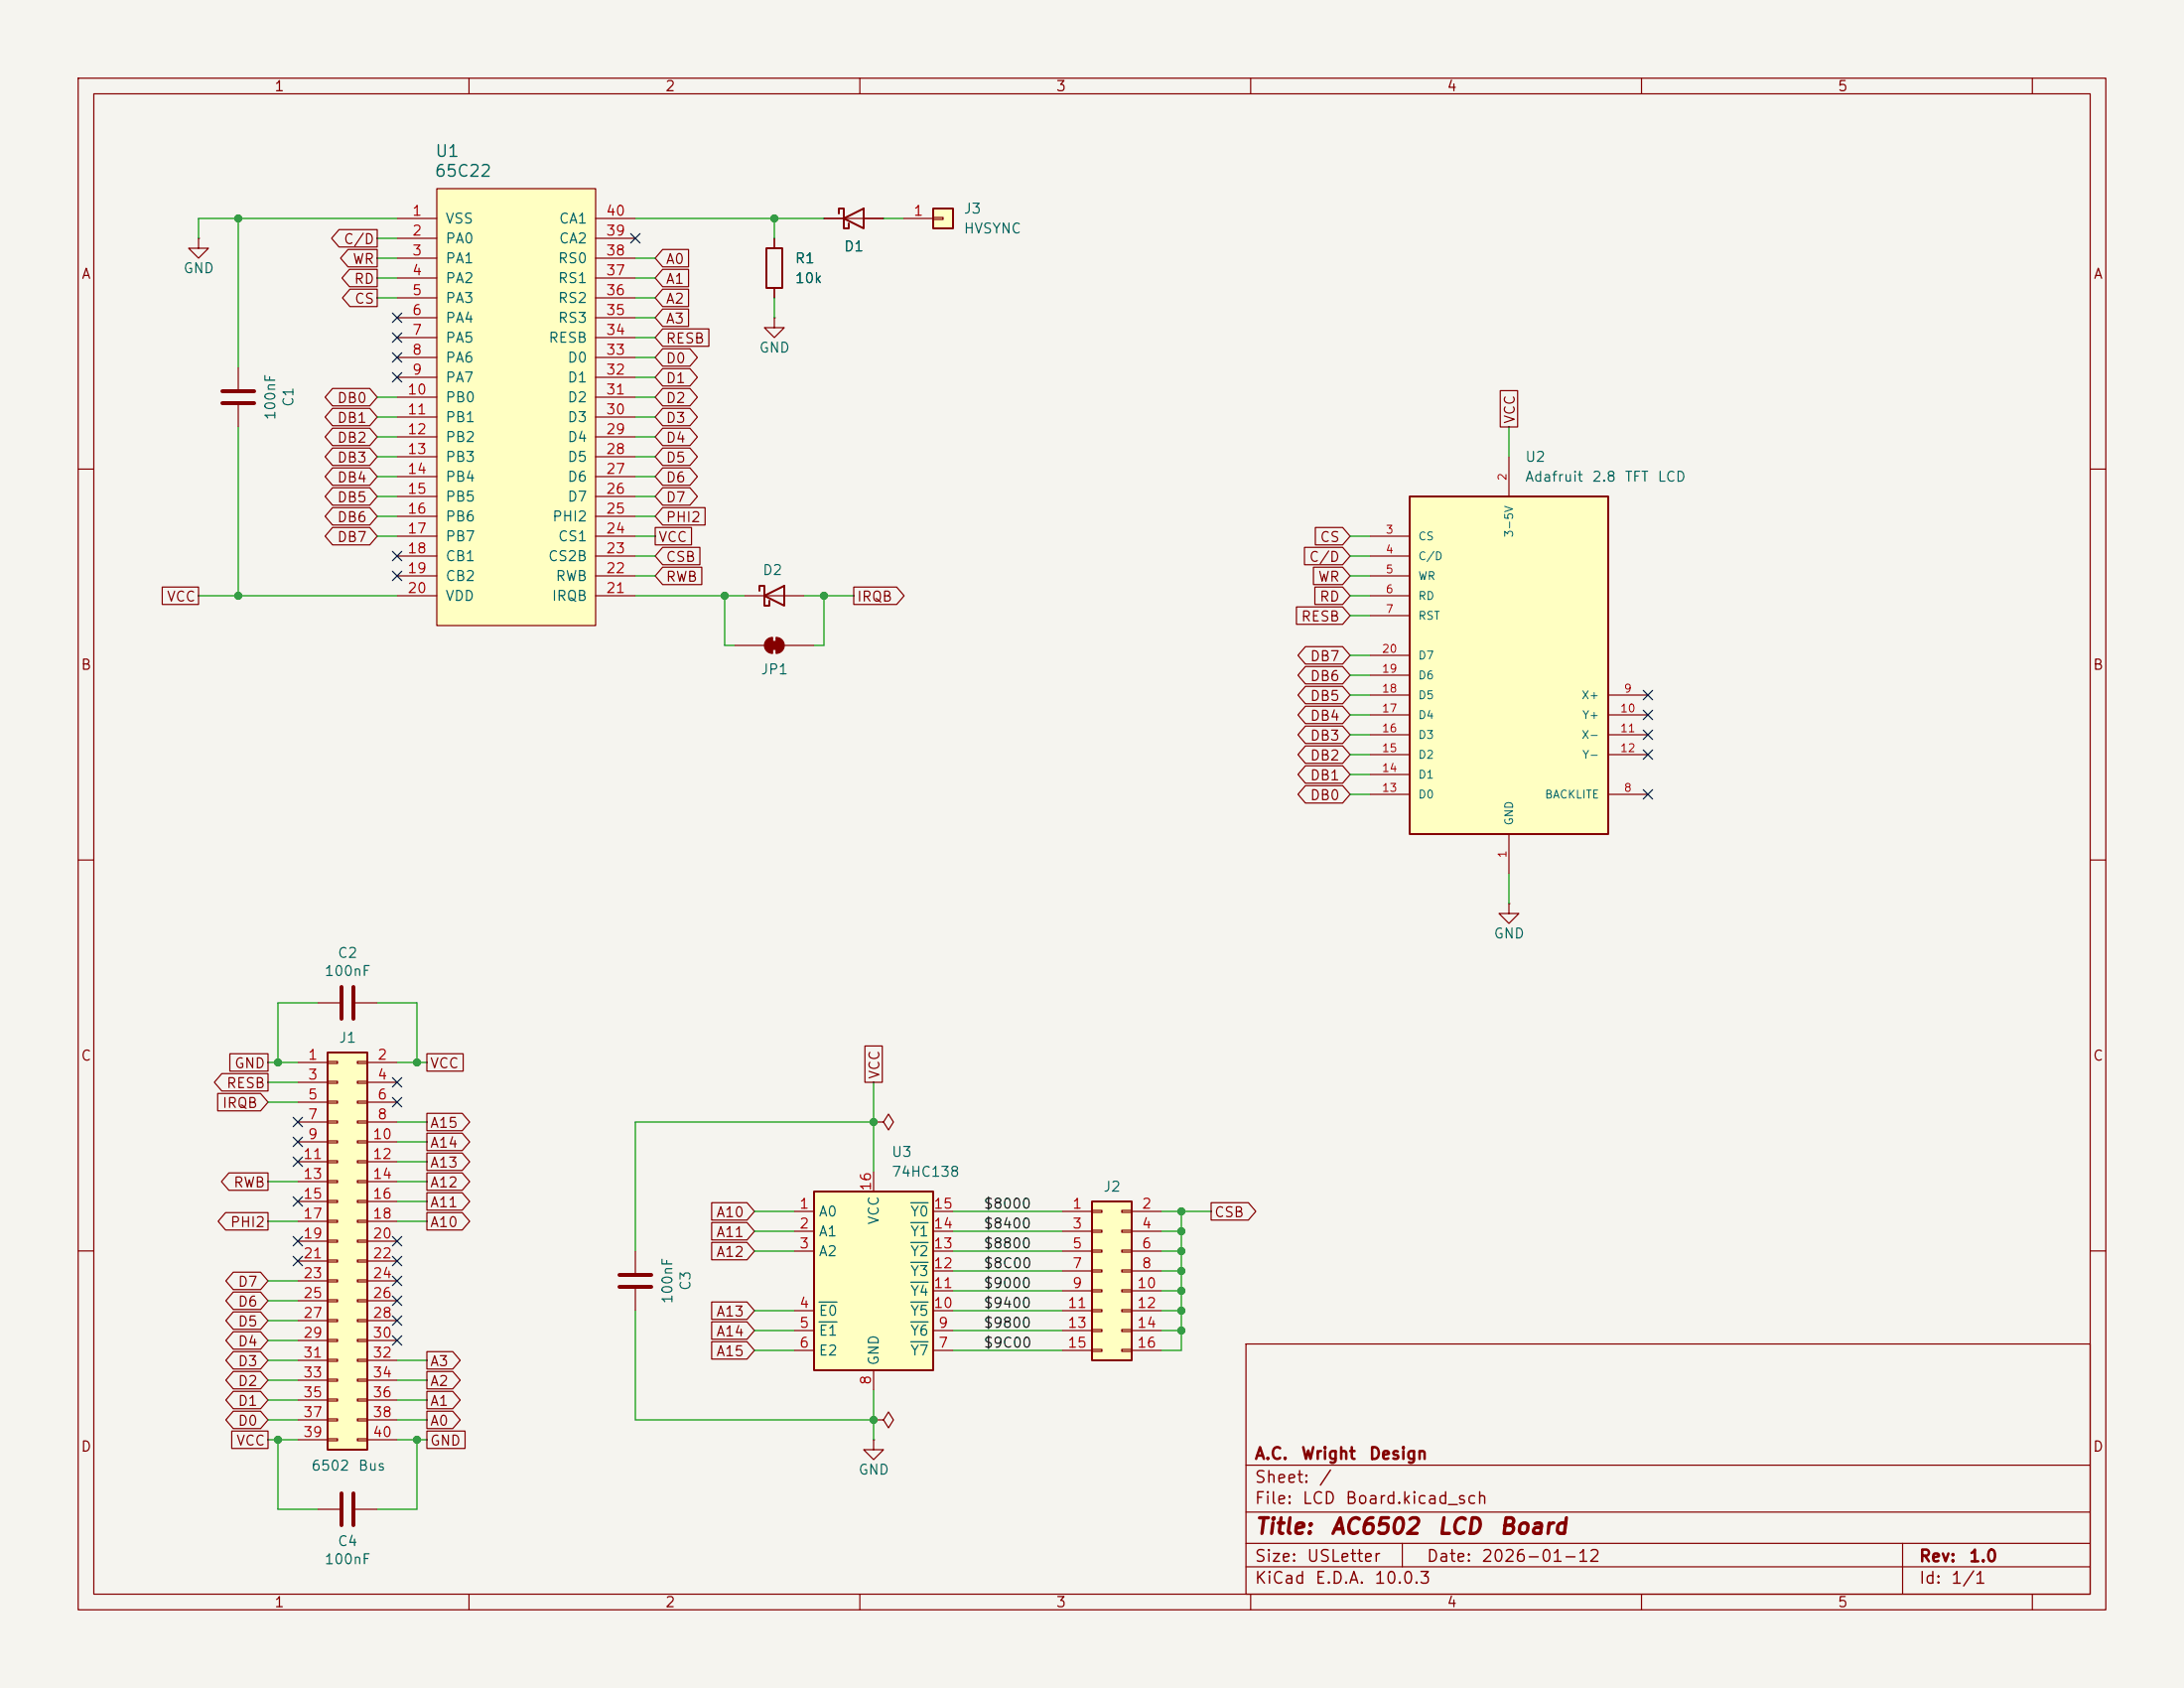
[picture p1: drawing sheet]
<svg xmlns="http://www.w3.org/2000/svg" width="279mm" height="216mm" viewBox="0 0 279 216" stroke-linecap="round" stroke-linejoin="round" font-family="sans-serif">
<path d="M0 0h279.4v215.9h-279.4z" fill="#f5f4ef" stroke="#f5f4ef" stroke-width=".13"/>
<g fill="none" stroke="#840000" stroke-width=".15">
<path d="M10 10h259.4v195.9h-259.4zM12 12h255.4v191.9h-255.4zM60 10v2M110 10v2M160 10v2M210 10v2M260 10v2M10 60h2M267.4 60h2M10 110h2M267.4 110h2M40.6 128.3h2.8"/>
<path d="M45.5 128.3h2.8M111.8 143.5h1.2l.7-1 .6 1-.6 1-.7-1M111.8 143.5h.1M10 160h2M159.4 171.9h108v32h-108zM267.4 160h2M111.8 181.6h1.2l.7-1 .6 1-.6 1-.7-1M111.8 181.6h.1M159.4 197.4h108M159.4 193.4h108M159.4 187.4h108M179.4 197.4v3"/>
<path d="M243.4 197.4v6.5M60 203.9v2M110 203.9v2M159.4 200.4h108M160 203.9v2M210 203.9v2M260 203.9v2"/>
</g>
<path d="M43.7 126.2v4.1M45.2 126.2v4.1" fill="none" stroke="#840000" stroke-width=".51"/>
<path d="M41.9 134.6h5.1v50.8h-5.1z" fill="#ffffc2"/>
<path d="M98 31.8h2.1v5h-2.1zM107.3 27.3v-.6h.6v2.5h.7v-.6M107.9 27.9l2.6-1.2v2.5zM97.2 75.6v-.7h.6v2.6h.6v-.7M97.8 76.2l2.5-1.3v2.6zM41.9 134.6h5.1v50.8h-5.1z" fill="none" stroke="#840000" stroke-width=".25"/>
<g fill="none" stroke="#840000" stroke-width=".15">
<path d="M99.1 30.5v1.3M99.1 36.8v1.3M105.4 27.9h7.6M99.1 40.6v1.3h1.2l-1.2 1.3-1.3-1.3h1.3M99.1 40.6h.1M95.2 76.2h7.7M94 82.6h3.8M98.8 81.5v2.1M99.3 81.5v2.1M100.3 82.6h3.8M193 115.6v1.2h1.3l-1.3 1.3-1.2-1.3h1.2M193 115.6h.1"/>
<path d="M38.1 135.9h3.8M38.1 138.4h3.8M41.9 135.8h1.3v.2h-1.3zM41.9 138.3h1.3v.3h-1.3zM45.7 135.8h1.3v.2h-1.3zM45.7 138.3h1.3v.3h-1.3zM47 135.9h3.8M47 138.4h3.8M38.1 141h3.8M38.1 143.5h3.8M38.1 146.1h3.8M38.1 148.6h3.8"/>
<path d="M38.1 151.1h3.8M38.1 153.7h3.8M38.1 156.2h3.8M38.1 158.8h3.8M41.9 140.8h1.3v.3h-1.3zM41.9 143.4h1.3v.2h-1.3zM41.9 145.9h1.3v.3h-1.3zM41.9 148.5h1.3v.2h-1.3zM41.9 151h1.3v.3h-1.3zM41.9 153.5h1.3v.3h-1.3zM41.9 156.1h1.3v.2h-1.3zM41.9 158.6h1.3v.3h-1.3z"/>
<path d="M45.7 140.8h1.3v.3h-1.3zM45.7 143.4h1.3v.2h-1.3zM45.7 145.9h1.3v.3h-1.3zM45.7 148.5h1.3v.2h-1.3zM45.7 151h1.3v.3h-1.3zM45.7 153.5h1.3v.3h-1.3zM45.7 156.1h1.3v.2h-1.3zM45.7 158.6h1.3v.3h-1.3zM47 141h3.8M47 143.5h3.8M47 146.1h3.8M47 148.6h3.8"/>
<path d="M47 151.1h3.8M47 153.7h3.8M47 156.2h3.8M47 158.8h3.8M38.1 161.3h3.8M38.1 163.8h3.8M38.1 166.4h3.8M38.1 168.9h3.8M38.1 171.5h3.8M38.1 174h3.8M38.1 176.5h3.8M38.1 179.1h3.8"/>
<path d="M41.9 161.2h1.3v.2h-1.3zM41.9 163.7h1.3v.3h-1.3zM41.9 166.2h1.3v.3h-1.3zM41.9 168.8h1.3v.2h-1.3zM41.9 171.3h1.3v.3h-1.3zM41.9 173.9h1.3v.2h-1.3zM41.9 176.4h1.3v.3h-1.3zM41.9 178.9h1.3v.3h-1.3zM45.7 161.2h1.3v.2h-1.3zM45.7 163.7h1.3v.3h-1.3zM45.7 166.2h1.3v.3h-1.3zM45.7 168.8h1.3v.2h-1.3z"/>
<path d="M45.7 171.3h1.3v.3h-1.3zM45.7 173.9h1.3v.2h-1.3zM45.7 176.4h1.3v.3h-1.3zM45.7 178.9h1.3v.3h-1.3zM47 161.3h3.8M47 163.8h3.8M47 166.4h3.8M47 168.9h3.8M47 171.5h3.8M47 174h3.8M47 176.5h3.8M47 179.1h3.8"/>
<path d="M38.1 181.6h3.8M38.1 184.2h3.8M41.9 181.5h1.3v.2h-1.3zM41.9 184h1.3v.3h-1.3zM45.7 181.5h1.3v.2h-1.3zM45.7 184h1.3v.3h-1.3zM47 181.6h3.8M47 184.2h3.8"/>
</g>
<g fill="#840000" stroke="#840000" stroke-width=".15">
<path d="M98.6 82h1v1.1h-1z"/>
<path d="M98.1 81.8l.4-.2 .3-.1v2.1a1.02 1.02 0 0 1-.9-.7 1.02 1.02 0 0 1 .2-1.1z"/>
<path d="M99.3 81.5a1.02 1.02 0 0 1 1 1.1 1.02 1.02 0 0 1-1 1z"/>
</g>
<path d="M119.4 26.7h2.5v2.5h-2.5z" fill="#ffffc2"/>
<path d="M119.4 26.7h2.5v2.5h-2.5z" fill="none" stroke="#840000" stroke-width=".25"/>
<path d="M115.6 27.9h3.8M119.4 27.8h1.2v.3h-1.2z" fill="none" stroke="#840000" stroke-width=".15"/>
<path d="M139.7 153.7h5.1v20.3h-5.1z" fill="#ffffc2"/>
<path d="M139.7 153.7h5.1v20.3h-5.1z" fill="none" stroke="#840000" stroke-width=".25"/>
<g fill="none" stroke="#840000" stroke-width=".15">
<path d="M135.9 154.9h3.8M135.9 157.5h3.8M139.7 154.8h1.3v.3h-1.3zM139.7 157.4h1.3v.2h-1.3zM139.7 159.9h1.3v.2h-1.3zM143.5 154.8h1.3v.3h-1.3zM143.5 157.4h1.3v.2h-1.3zM143.5 159.9h1.3v.2h-1.3zM144.8 154.9h3.8M144.8 157.5h3.8M135.9 160h3.8M135.9 162.6h3.8"/>
<path d="M135.9 165.1h3.8M135.9 167.6h3.8M135.9 170.2h3.8M135.9 172.7h3.8M139.7 162.4h1.3v.3h-1.3zM139.7 165h1.3v.2h-1.3zM139.7 167.5h1.3v.3h-1.3zM139.7 170.1h1.3v.2h-1.3zM139.7 172.6h1.3v.2h-1.3zM143.5 162.4h1.3v.3h-1.3zM143.5 165h1.3v.2h-1.3zM143.5 167.5h1.3v.3h-1.3z"/>
<path d="M143.5 170.1h1.3v.2h-1.3zM143.5 172.6h1.3v.2h-1.3zM144.8 160h3.8M144.8 162.6h3.8M144.8 165.1h3.8M144.8 167.6h3.8M144.8 170.2h3.8M144.8 172.7h3.8M40.6 193h2.8M45.5 193h2.8"/>
</g>
<path d="M43.7 191v4.1M45.2 191v4.1" fill="none" stroke="#840000" stroke-width=".51"/>
<path d="M104.1 152.4h15.3v22.9h-15.3z" fill="#ffffc2"/>
<path d="M104.1 152.4h15.3v22.9h-15.3z" fill="none" stroke="#840000" stroke-width=".25"/>
<g fill="none" stroke="#840000" stroke-width=".15">
<path d="M30.5 47v2.8M30.5 51.8v2.8M101.6 154.9h2.5M101.6 157.5h2.5M111.8 149.9v2.5M119.4 154.9h2.5M119.4 157.5h2.5M81.3 160v2.8M81.3 164.8v2.8M101.6 160h2.5M101.6 167.6h2.5M101.6 170.2h2.5"/>
<path d="M101.6 172.7h2.5M111.8 175.3v2.5M119.4 160h2.5M119.4 167.6h2.5M119.4 170.2h2.5M119.4 172.7h2.5M119.4 165.1h2.5M119.4 162.6h2.5M111.8 184.2v1.2h1.2l-1.2 1.3-1.3-1.3h1.3M111.8 184.2h.1"/>
</g>
<path d="M116.5 158.9h2.2M116.5 156.4h2.2M116.5 153.8h2.2M104.8 166.5h2.3M104.8 169.1h2.3M116.5 166.5h2.2M116.5 169.1h2.2M116.5 171.6h2.2M116.5 164h2.2M116.5 161.5h2.2" fill="none" stroke="#006464" stroke-width=".15"/>
<path d="M28.4 50h4.1M28.4 51.6h4.1M79.2 163.1h4.1M79.2 164.6h4.1" fill="none" stroke="#840000" stroke-width=".51"/>
<path d="M55.9 24.1h20.3v55.9h-20.3z" fill="#ffffc2"/>
<g fill="none" stroke="#840000" stroke-width=".15">
<path d="M25.4 30.5v1.3h1.3l-1.3 1.2-1.3-1.2h1.3M25.4 30.5h.1M50.8 27.9h5.1M50.8 30.5h5.1M50.8 33h5.1M50.8 35.6h5.1M50.8 38.1h5.1M55.9 24.1h20.3v55.9h-20.3zM76.2 27.9h5.1M76.2 30.5h5.1M76.2 33h5.1M76.2 35.6h5.1"/>
<path d="M76.2 38.1h5.1M50.8 40.6h5.1M50.8 43.2h5.1M50.8 45.7h5.1M50.8 48.3h5.1M50.8 50.8h5.1M50.8 53.3h5.1M50.8 55.9h5.1M50.8 58.4h5.1M76.2 40.6h5.1M76.2 43.2h5.1M76.2 45.7h5.1"/>
<path d="M76.2 48.3h5.1M76.2 50.8h5.1M76.2 53.3h5.1M76.2 55.9h5.1M76.2 58.4h5.1M50.8 61h5.1M50.8 63.5h5.1M50.8 66h5.1M50.8 68.6h5.1M50.8 71.1h5.1M50.8 73.7h5.1M50.8 76.2h5.1"/>
<path d="M76.2 61h5.1M76.2 63.5h5.1M76.2 66h5.1M76.2 68.6h5.1M76.2 71.1h5.1M76.2 73.7h5.1M76.2 76.2h5.1"/>
</g>
<path d="M180.3 63.5h25.4v43.2h-25.4z" fill="#ffffc2"/>
<path d="M180.3 63.5h25.4v43.2h-25.4z" fill="none" stroke="#840000" stroke-width=".25"/>
<g fill="none" stroke="#840000" stroke-width=".15">
<path d="M43.4 29.4h4.9v2.2h-4.9l-1-1.1zM44.5 31.9h3.8v2.2h-3.8l-.9-1.1zM44.7 34.4h3.6v2.3h-3.6l-.9-1.1zM44.8 37h3.5v2.2h-3.5l-1-1.1zM84.8 39.5h3.3v2.3h-3.3l-1-1.2zM84.8 37h3.3v2.2h-3.3l-1-1.1zM84.8 34.4h3.3v2.3h-3.3l-1-1.1zM84.8 31.9h3.3v2.2h-3.3l-1-1.1zM99.1 30.5v1.3M99.1 36.8v1.3M105.4 27.9h2.5M110.5 27.9h2.5"/>
<path d="M42.5 59.8h4.8l1 1.2-1 1.1h-4.8l-.9-1.1zM42.5 52.2h4.8l1 1.1-1 1.2h-4.8l-.9-1.2zM42.5 54.8h4.8l1 1.1-1 1.1h-4.8l-.9-1.1zM42.5 57.3h4.8l1 1.1-1 1.1h-4.8l-.9-1.1zM42.5 49.7h4.8l1 1.1-1 1.1h-4.8l-.9-1.1zM84.8 42.1h5.9v2.2h-5.9l-1-1.1zM84.8 57.3h3.5l.9 1.1-.9 1.1h-3.5l-1-1.1zM84.8 59.8h3.5l.9 1.2-.9 1.1h-3.5l-1-1.1zM84.8 54.8h3.5l.9 1.1-.9 1.1h-3.5l-1-1.1zM84.8 49.7h3.5l.9 1.1-.9 1.1h-3.5l-1-1.1zM84.8 47.1h3.5l.9 1.2-.9 1.1h-3.5l-1-1.1zM84.8 52.2h3.5l.9 1.1-.9 1.2h-3.5l-1-1.2z"/>
<path d="M84.8 44.6h3.5l.9 1.1-.9 1.1h-3.5l-1-1.1zM191.9 50h2.3v4.6h-2.3zM193 58.4v5.1M20.8 75.1h4.6v2.2h-4.6zM42.5 67.5h4.8l1 1.1-1 1.1h-4.8l-.9-1.1zM42.5 64.9h4.8l1 1.1-1 1.2h-4.8l-.9-1.2zM42.5 62.4h4.8l1 1.1-1 1.1h-4.8l-.9-1.1zM83.8 67.5h4.7v2.2h-4.7zM84.8 72.5h5v2.3h-5l-1-1.1zM84.8 70h4.7v2.2h-4.7l-1-1.1zM84.8 62.4h3.5l.9 1.1-.9 1.1h-3.5l-1-1.1zM84.8 64.9h5.4v2.3h-5.4l-1-1.2z"/>
<path d="M109.2 75.1h5.5l1 1.1-1 1.1h-5.5zM165.9 77.6h5.9l.9 1.1-.9 1.2h-5.9zM166.9 70h4.9l.9 1.1-.9 1.1h-4.9zM168 72.5h3.8l.9 1.2-.9 1.1h-3.8zM168.2 75.1h3.6l.9 1.1-.9 1.1h-3.6zM168.3 67.5h3.5l.9 1.1-.9 1.1h-3.5zM175.3 68.6h5M175.3 71.1h5M175.3 73.7h5M175.3 76.2h5M175.3 78.7h5M167 87.8h4.8l.9 1.1-.9 1.1h-4.8l-1-1.1z"/>
<path d="M167 92.9h4.8l.9 1.1-.9 1.1h-4.8l-1-1.1zM167 90.3h4.8l.9 1.1-.9 1.2h-4.8l-1-1.2zM167 82.7h4.8l.9 1.1-.9 1.1h-4.8l-1-1.1zM167 85.2h4.8l.9 1.2-.9 1.1h-4.8l-1-1.1zM167 97.9h4.8l.9 1.2-.9 1.1h-4.8l-1-1.1zM167 95.4h4.8l.9 1.1-.9 1.1h-4.8l-1-1.1zM175.3 88.9h5M175.3 91.4h5M175.3 94h5M175.3 96.5h5M175.3 99.1h5M175.3 86.4h5"/>
<path d="M175.3 83.8h5M205.7 88.9h5.1M205.7 91.4h5.1M205.7 94h5.1M205.7 96.5h5.1M167 100.5h4.8l.9 1.1-.9 1.1h-4.8l-1-1.1zM175.3 101.6h5M193 106.7v5.1M205.7 101.6h5.1M27.8 139.9h5.5l1 1.1-1 1.1h-5.5zM28.4 137.3h5.9v2.2h-5.9l-1-1.1zM29.4 134.8h4.9v2.2h-4.9z"/>
<path d="M54.6 134.8h4.7v2.2h-4.7zM110.6 133.8h2.3v4.6h-2.3zM28.9 155.1h5.4v2.2h-5.4l-1-1.1zM29.3 150h5v2.2h-5l-1-1.1zM54.6 155.1h4.5l1 1.1-1 1.1h-4.5zM54.6 152.6h4.5l1 1.1-1 1.1h-4.5zM54.6 150h4.5l1 1.1-1 1.1h-4.5zM54.6 142.4h4.5l1 1.1-1 1.1h-4.5zM54.6 147.5h4.5l1 1.1-1 1.1h-4.5zM54.6 144.9h4.5l1 1.2-1 1.1h-4.5zM91 156.4h4.6l.9 1.1-.9 1.1h-4.6zM91 153.8h4.6l.9 1.1-.9 1.2h-4.6z"/>
<path d="M91 158.9h4.6l.9 1.1-.9 1.1h-4.6zM154.9 153.8h4.8l1 1.1-1 1.2h-4.8zM29.8 170.3h3.5l1 1.2-1 1.1h-3.5l-.9-1.1zM29.8 167.8h3.5l1 1.1-1 1.1h-3.5l-.9-1.1zM29.8 178h3.5l1 1.1-1 1.1h-3.5l-.9-1.1zM29.8 175.4h3.5l1 1.1-1 1.1h-3.5l-.9-1.1zM29.8 172.9h3.5l1 1.1-1 1.1h-3.5l-.9-1.1zM29.8 165.3h3.5l1 1.1-1 1.1h-3.5l-.9-1.1zM29.8 162.7h3.5l1 1.1-1 1.1h-3.5l-.9-1.1zM54.6 178h3.3l1 1.1-1 1.1h-3.3zM54.6 175.4h3.3l1 1.1-1 1.1h-3.3zM54.6 172.9h3.3l1 1.1-1 1.1h-3.3z"/>
<path d="M91 169.1h4.6l.9 1.1-.9 1.1h-4.6zM91 171.6h4.6l.9 1.1-.9 1.1h-4.6zM91 166.5h4.6l.9 1.1-.9 1.2h-4.6zM29.6 183h4.7v2.3h-4.7zM29.8 180.5h3.5l1 1.1-1 1.1h-3.5l-.9-1.1zM54.6 180.5h3.3l1 1.1-1 1.1h-3.3zM54.6 183h4.9v2.3h-4.9z"/>
</g>
<g fill="none" stroke="#009600" stroke-width=".15">
<path d="M30.5 27.9v19.1M48.3 33h2.5M48.3 35.6h2.5M48.3 38.1h2.5M48.3 30.5h2.5M50.8 27.9h-25.4v2.6M81.3 27.9h24.1M81.3 33h2.5M81.3 35.6h2.5M81.3 38.1h2.5M99.1 27.9v2.6M99.1 38.1v2.5"/>
<path d="M113 27.9h2.6M30.5 54.6v21.6M48.3 55.9h2.5M48.3 53.3h2.5M48.3 50.8h2.5M48.3 58.4h2.5M81.3 55.9h2.5M81.3 53.3h2.5M81.3 50.8h2.5M81.3 48.3h2.5M81.3 58.4h2.5M81.3 40.6h2.5"/>
<path d="M81.3 45.7h2.5M81.3 43.2h2.5M193 54.6v3.8M25.4 76.2h25.4M48.3 66h2.5M48.3 63.5h2.5M48.3 68.6h2.5M48.3 61h2.5M81.3 66h2.5M81.3 63.5h2.5M81.3 76.2h13.9M81.3 73.7h2.5"/>
<path d="M81.3 68.6h2.5M81.3 61h2.5M81.3 71.1h2.5M92.7 76.2v6.4h1.3M102.9 76.2h6.3M105.4 76.2v6.4h-1.3M172.7 76.2h2.6M172.7 73.7h2.6M172.7 68.6h2.6M172.7 78.7h2.6M172.7 71.1h2.6M172.7 99.1h2.6"/>
<path d="M172.7 88.9h2.6M172.7 86.4h2.6M172.7 83.8h2.6M172.7 94h2.6M172.7 96.5h2.6M172.7 91.4h2.6M172.7 101.6h2.6M193 111.8v3.8M34.3 135.9h3.8M34.3 138.4h3.8M40.6 128.3h-5v7.6M48.3 128.3h5v7.6"/>
<path d="M50.8 135.9h3.8M111.8 138.4v11.5M34.3 151.1h3.8M34.3 156.2h3.8M34.3 141h3.8M50.8 143.5h3.8M50.8 148.6h3.8M50.8 146.1h3.8M50.8 151.1h3.8M50.8 153.7h3.8M50.8 156.2h3.8M96.5 154.9h5.1"/>
<path d="M96.5 157.5h5.1M111.8 143.5h-30.5v16.5M121.9 154.9h14M121.9 157.5h14M148.6 154.9h6.3M148.6 157.5h2.5M151.1 154.9v17.8h-2.5M34.3 176.5h3.8M34.3 179.1h3.8M34.3 163.8h3.8M34.3 166.4h3.8M34.3 168.9h3.8"/>
<path d="M34.3 171.5h3.8M34.3 174h3.8M50.8 176.5h3.8M50.8 179.1h3.8M50.8 174h3.8M81.3 167.6v14h30.5M96.5 170.2h5.1M96.5 172.7h5.1M96.5 167.6h5.1M96.5 160h5.1M111.8 177.8v6.4M121.9 170.2h14"/>
<path d="M121.9 172.7h14M121.9 167.6h14M121.9 165.1h14M121.9 162.6h14M121.9 160h14M148.6 170.2h2.5M148.6 167.6h2.5M148.6 165.1h2.5M148.6 162.6h2.5M148.6 160h2.5M34.3 181.6h3.8M34.3 184.2h3.8"/>
<path d="M35.6 184.2v8.8h5M50.8 181.6h3.8M50.8 184.2h3.8M53.3 184.2v8.8h-5"/>
</g>
<g fill="none" stroke="#000084" stroke-width=".15">
<path d="M80.7 29.9l1.2 1.2M81.9 29.9l-1.2 1.2M50.2 40l1.2 1.2M50.2 42.6l1.2 1.2M50.2 45.1l1.2 1.2M50.2 47.7l1.2 1.2M51.4 40l-1.2 1.2M51.4 42.6l-1.2 1.2M51.4 45.1l-1.2 1.2M51.4 47.7l-1.2 1.2M50.2 73.1l1.2 1.2M50.2 70.5l1.2 1.2"/>
<path d="M51.4 73.1l-1.2 1.2M51.4 70.5l-1.2 1.2M210.2 95.9l1.2 1.2M210.2 93.4l1.2 1.2M210.2 90.8l1.2 1.2M210.2 88.3l1.2 1.2M211.4 95.9l-1.2 1.2M211.4 93.4l-1.2 1.2M211.4 90.8l-1.2 1.2M211.4 88.3l-1.2 1.2M210.2 101l1.2 1.2M211.4 101l-1.2 1.2"/>
<path d="M50.2 137.8l1.2 1.2M51.4 137.8l-1.2 1.2M37.5 158.1l1.2 1.3M37.5 153.1l1.2 1.2M37.5 145.4l1.2 1.3M37.5 148l1.2 1.2M37.5 142.9l1.2 1.2M38.7 158.1l-1.2 1.3M38.7 153.1l-1.2 1.2M38.7 145.4l-1.2 1.3M38.7 148l-1.2 1.2M38.7 142.9l-1.2 1.2"/>
<path d="M50.2 158.1l1.2 1.3M50.2 140.4l1.2 1.2M51.4 158.1l-1.2 1.3M51.4 140.4l-1.2 1.2M37.5 160.7l1.2 1.2M38.7 160.7l-1.2 1.2M50.2 170.8l1.2 1.3M50.2 168.3l1.2 1.2M50.2 160.7l1.2 1.2M50.2 163.2l1.2 1.2M50.2 165.8l1.2 1.2M51.4 170.8l-1.2 1.3"/>
<path d="M51.4 168.3l-1.2 1.2M51.4 163.2l-1.2 1.2M51.4 160.7l-1.2 1.2M51.4 165.8l-1.2 1.2"/>
</g>
<g fill="#009600" stroke="#009600" stroke-width=".13">
<circle cx="151.1" cy="165.1" r=".46"/>
<circle cx="151.1" cy="160" r=".46"/>
<circle cx="151.1" cy="162.6" r=".46"/>
<circle cx="151.1" cy="170.2" r=".46"/>
<circle cx="151.1" cy="167.6" r=".46"/>
<circle cx="151.1" cy="157.5" r=".46"/>
<circle cx="151.1" cy="154.9" r=".46"/>
<circle cx="111.8" cy="181.6" r=".46"/>
<circle cx="111.8" cy="143.5" r=".46"/>
<circle cx="35.6" cy="184.2" r=".46"/>
<circle cx="53.3" cy="184.2" r=".46"/>
<circle cx="30.5" cy="27.9" r=".46"/>
<circle cx="53.3" cy="135.9" r=".46"/>
<circle cx="35.6" cy="135.9" r=".46"/>
<circle cx="92.7" cy="76.2" r=".46"/>
<circle cx="30.5" cy="76.2" r=".46"/>
<circle cx="105.4" cy="76.2" r=".46"/>
<circle cx="99.1" cy="27.9" r=".46"/>
</g>
<g font-size="2" fill="#840000">
<text x="160.4" y="196.7">Title:</text>
<text x="170.1" y="196.7">AC6502</text>
<text x="183.7" y="196.7">LCD</text>
<text x="191.7" y="196.7">Board</text>
</g>
<g font-size="1.5" fill="#006464">
<text x="55.5" y="23">65C22</text>
<text x="55.6" y="20.5">U1</text>
</g>
<g font-size="1.5" fill="#840000">
<text x="160.4" y="190">Sheet:</text>
<text x="160.4" y="187">A.C.</text>
<text x="166.4" y="187">Wright</text>
<text x="168.6" y="190">/</text>
<text x="175" y="187">Design</text>
<text x="160.4" y="192.7">File:</text>
<text x="166.5" y="192.7">LCD</text>
<text x="172" y="192.7">Board.kicad_sch</text>
<text x="160.4" y="202.9">KiCad</text>
<text x="160.4" y="200.1">Size:</text>
<text x="167.1" y="200.1">USLetter</text>
<text x="168.1" y="202.9">E.D.A.</text>
<text x="175.7" y="202.9">10.0.3</text>
<text x="182.4" y="200.1">Date:</text>
<text x="189.4" y="200.1">2026-01-12</text>
<text x="245.4" y="200.1">Rev:</text>
<text x="245.4" y="202.9">Id:</text>
<text x="249.5" y="202.9">1/1</text>
<text x="251.8" y="200.1">1.0</text>
</g>
<g font-size="1.3" fill="#840000">
<text x="35" y="12">1</text>
<text x="85" y="12">2</text>
<text x="135" y="12">3</text>
<text x="185" y="12">4</text>
<text x="235" y="12">5</text>
<text x="10.3" y="36">A</text>
<text x="43.9" y="31.5">C/D</text>
<text x="45" y="34.1">WR</text>
<text x="85.1" y="34.1">A0</text>
<text x="267.7" y="36">A</text>
<text x="45.2" y="36.6">RD</text>
<text x="45.3" y="39.2">CS</text>
<text x="85.1" y="41.7">A3</text>
<text x="85.1" y="39.2">A2</text>
<text x="85.1" y="36.6">A1</text>
<text x="85.1" y="44.2">RESB</text>
<text x="85.1" y="46.8">D0</text>
<text x="43" y="51.9">DB0</text>
<text x="85.1" y="51.9">D2</text>
<text x="85.1" y="49.3">D1</text>
<text x="43" y="54.4">DB1</text>
<text x="43" y="56.9">DB2</text>
<text x="43" y="59.5">DB3</text>
<text x="85.1" y="59.5">D5</text>
<text x="85.1" y="56.9">D4</text>
<text x="85.1" y="54.4">D3</text>
<text x="194.1" y="54.3" transform="rotate(-90 194.1 54.3)">VCC</text>
<text x="43" y="64.6">DB5</text>
<text x="43" y="62">DB4</text>
<text x="85.1" y="62">D6</text>
<text x="85.1" y="64.6">D7</text>
<text x="43" y="69.6">DB7</text>
<text x="43" y="67.1">DB6</text>
<text x="84.1" y="69.6">VCC</text>
<text x="85.1" y="67.1">PHI2</text>
<text x="168.8" y="69.6">CS</text>
<text x="21.3" y="77.3">VCC</text>
<text x="85.1" y="74.7">RWB</text>
<text x="85.1" y="72.2">CSB</text>
<text x="109.5" y="77.3">IRQB</text>
<text x="167.4" y="72.2">C/D</text>
<text x="168.5" y="74.7">WR</text>
<text x="168.7" y="77.3">RD</text>
<text x="166.3" y="79.8">RESB</text>
<text x="10.3" y="86">B</text>
<text x="167.5" y="90">DB5</text>
<text x="167.5" y="84.9">DB7</text>
<text x="167.5" y="87.4">DB6</text>
<text x="267.7" y="86">B</text>
<text x="167.5" y="95">DB3</text>
<text x="167.5" y="92.5">DB4</text>
<text x="167.5" y="100.1">DB1</text>
<text x="167.5" y="97.6">DB2</text>
<text x="167.5" y="102.7">DB0</text>
<text x="10.3" y="136">C</text>
<text x="29.9" y="137">GND</text>
<text x="54.9" y="137">VCC</text>
<text x="267.7" y="136">C</text>
<text x="28.3" y="142">IRQB</text>
<text x="28.9" y="139.5">RESB</text>
<text x="112.8" y="138.1" transform="rotate(-90 112.8 138.1)">VCC</text>
<text x="54.9" y="144.6">A15</text>
<text x="54.9" y="149.7">A13</text>
<text x="54.9" y="147.1">A14</text>
<text x="29.8" y="152.2">RWB</text>
<text x="54.9" y="154.7">A11</text>
<text x="54.9" y="152.2">A12</text>
<text x="29.4" y="157.3">PHI2</text>
<text x="54.9" y="157.3">A10</text>
<text x="91.5" y="158.5">A11</text>
<text x="91.5" y="156">A10</text>
<text x="91.5" y="161.1">A12</text>
<text x="155.3" y="156">CSB</text>
<text x="30.3" y="167.4">D6</text>
<text x="30.3" y="164.9">D7</text>
<text x="30.3" y="172.5">D4</text>
<text x="30.3" y="170">D5</text>
<text x="91.5" y="171.2">A14</text>
<text x="91.5" y="173.8">A15</text>
<text x="91.5" y="168.7">A13</text>
<text x="30.3" y="177.6">D2</text>
<text x="30.3" y="175.1">D3</text>
<text x="54.9" y="177.6">A2</text>
<text x="54.9" y="175.1">A3</text>
<text x="10.3" y="186">D</text>
<text x="30.1" y="185.2">VCC</text>
<text x="30.3" y="182.7">D0</text>
<text x="30.3" y="180.1">D1</text>
<text x="54.9" y="182.7">A0</text>
<text x="54.9" y="180.1">A1</text>
<text x="54.9" y="185.2">GND</text>
<text x="267.7" y="186">D</text>
<text x="35" y="205.9">1</text>
<text x="85" y="205.9">2</text>
<text x="135" y="205.9">3</text>
<text x="185" y="205.9">4</text>
<text x="235" y="205.9">5</text>
</g>
<g font-size="1.3" fill="#a90000">
<text x="52.6" y="27.9">1</text>
<text x="77.4" y="27.9">40</text>
<text x="116.8" y="27.9">1</text>
<text x="52.6" y="30.5">2</text>
<text x="52.6" y="33">3</text>
<text x="52.6" y="35.5">4</text>
<text x="77.4" y="35.5">37</text>
<text x="77.4" y="33">38</text>
<text x="77.4" y="30.5">39</text>
<text x="52.6" y="38.1">5</text>
<text x="52.6" y="40.6">6</text>
<text x="77.4" y="40.6">35</text>
<text x="77.4" y="38.1">36</text>
<text x="52.6" y="43.2">7</text>
<text x="52.6" y="45.7">8</text>
<text x="77.4" y="45.7">33</text>
<text x="77.4" y="43.2">34</text>
<text x="52" y="50.8">10</text>
<text x="52" y="53.3">11</text>
<text x="52.6" y="48.2">9</text>
<text x="77.4" y="53.3">30</text>
<text x="77.4" y="50.8">31</text>
<text x="77.4" y="48.2">32</text>
<text x="52" y="55.9">12</text>
<text x="52" y="58.4">13</text>
<text x="77.4" y="58.4">28</text>
<text x="77.4" y="55.9">29</text>
<text x="52" y="60.9">14</text>
<text x="52" y="63.5">15</text>
<text x="77.4" y="63.5">26</text>
<text x="77.4" y="60.9">27</text>
<text x="52" y="66">16</text>
<text x="52" y="68.6">17</text>
<text x="52" y="71.1">18</text>
<text x="77.4" y="71.1">23</text>
<text x="77.4" y="68.6">24</text>
<text x="77.4" y="66">25</text>
<text x="52" y="73.6">19</text>
<text x="52" y="76.2">20</text>
<text x="77.4" y="76.2">21</text>
<text x="77.4" y="73.6">22</text>
<text x="39.3" y="135.9">1</text>
<text x="48.2" y="135.9">2</text>
<text x="39.3" y="138.4">3</text>
<text x="39.3" y="140.9">5</text>
<text x="39.3" y="143.5">7</text>
<text x="48.2" y="138.4">4</text>
<text x="48.2" y="140.9">6</text>
<text x="48.2" y="143.5">8</text>
<text x="38.7" y="148.6">11</text>
<text x="39.3" y="146">9</text>
<text x="47.6" y="146">10</text>
<text x="47.6" y="148.6">12</text>
<text x="38.7" y="151.1">13</text>
<text x="38.7" y="153.6">15</text>
<text x="47.6" y="151.1">14</text>
<text x="47.6" y="153.6">16</text>
<text x="102.2" y="154.9">1</text>
<text x="111.7" y="152.4" transform="rotate(-90 111.7 152.4)">16</text>
<text x="119.3" y="154.9">15</text>
<text x="137.1" y="154.9">1</text>
<text x="146" y="154.9">2</text>
<text x="38.7" y="156.2">17</text>
<text x="38.7" y="158.7">19</text>
<text x="38.7" y="161.3">21</text>
<text x="47.6" y="156.2">18</text>
<text x="47.6" y="158.7">20</text>
<text x="47.6" y="161.3">22</text>
<text x="102.2" y="157.5">2</text>
<text x="102.2" y="160">3</text>
<text x="119.3" y="160">13</text>
<text x="119.3" y="157.5">14</text>
<text x="137.1" y="157.5">3</text>
<text x="137.1" y="160">5</text>
<text x="146" y="157.5">4</text>
<text x="146" y="160">6</text>
<text x="38.7" y="163.8">23</text>
<text x="38.7" y="166.3">25</text>
<text x="47.6" y="163.8">24</text>
<text x="47.6" y="166.3">26</text>
<text x="102.2" y="167.6">4</text>
<text x="119.3" y="167.6">10</text>
<text x="119.3" y="165.1">11</text>
<text x="119.3" y="162.5">12</text>
<text x="136.5" y="167.6">11</text>
<text x="137.1" y="162.5">7</text>
<text x="137.1" y="165.1">9</text>
<text x="145.4" y="165.1">10</text>
<text x="145.4" y="167.6">12</text>
<text x="146" y="162.5">8</text>
<text x="38.7" y="168.9">27</text>
<text x="38.7" y="171.4">29</text>
<text x="38.7" y="174">31</text>
<text x="47.6" y="168.9">28</text>
<text x="47.6" y="171.4">30</text>
<text x="47.6" y="174">32</text>
<text x="102.2" y="170.2">5</text>
<text x="102.2" y="172.7">6</text>
<text x="119.9" y="172.7">7</text>
<text x="119.9" y="170.2">9</text>
<text x="136.5" y="170.2">13</text>
<text x="136.5" y="172.7">15</text>
<text x="145.4" y="170.2">14</text>
<text x="145.4" y="172.7">16</text>
<text x="38.7" y="176.5">33</text>
<text x="38.7" y="179">35</text>
<text x="47.6" y="176.5">34</text>
<text x="47.6" y="179">36</text>
<text x="111.7" y="177.2" transform="rotate(-90 111.7 177.2)">8</text>
<text x="38.7" y="181.6">37</text>
<text x="38.7" y="184.1">39</text>
<text x="47.6" y="181.6">38</text>
<text x="47.6" y="184.1">40</text>
</g>
<g font-size="1.3" fill="#006464">
<text x="56.9" y="28.9">VSS</text>
<text x="71.4" y="28.9">CA1</text>
<text x="123.2" y="27.6">J3</text>
<text x="23.4" y="35.3">GND</text>
<text x="56.9" y="31.5">PA0</text>
<text x="56.9" y="34">PA1</text>
<text x="71.3" y="34">RS0</text>
<text x="71.4" y="31.5">CA2</text>
<text x="101.6" y="34">R1</text>
<text x="107.9" y="32.5">D1</text>
<text x="123.2" y="30.2">HVSYNC</text>
<text x="56.9" y="36.5">PA2</text>
<text x="56.9" y="39.1">PA3</text>
<text x="56.9" y="41.6">PA4</text>
<text x="71.3" y="41.6">RS3</text>
<text x="71.3" y="39.1">RS2</text>
<text x="71.3" y="36.5">RS1</text>
<text x="101.6" y="36.5">10k</text>
<text x="56.9" y="44.2">PA5</text>
<text x="56.9" y="46.7">PA6</text>
<text x="70.1" y="44.2">RESB</text>
<text x="72.5" y="46.7">D0</text>
<text x="97" y="45.4">GND</text>
<text x="35.5" y="53.8" transform="rotate(-90 35.5 53.8)">100nF</text>
<text x="37.9" y="52.1" transform="rotate(-90 37.9 52.1)">C1</text>
<text x="56.9" y="49.2">PA7</text>
<text x="56.9" y="51.8">PB0</text>
<text x="72.5" y="51.8">D2</text>
<text x="72.5" y="49.2">D1</text>
<text x="56.9" y="54.3">PB1</text>
<text x="56.9" y="56.9">PB2</text>
<text x="56.9" y="59.4">PB3</text>
<text x="72.5" y="59.4">D5</text>
<text x="72.5" y="56.9">D4</text>
<text x="72.5" y="54.3">D3</text>
<text x="195" y="59.4">U2</text>
<text x="56.9" y="61.9">PB4</text>
<text x="56.9" y="64.5">PB5</text>
<text x="72.5" y="64.5">D7</text>
<text x="72.5" y="61.9">D6</text>
<text x="195" y="61.9">Adafruit</text>
<text x="203.6" y="61.9">2.8</text>
<text x="207.8" y="61.9">TFT</text>
<text x="212" y="61.9">LCD</text>
<text x="56.9" y="67">PB6</text>
<text x="56.9" y="69.6">PB7</text>
<text x="70.6" y="67">PHI2</text>
<text x="71.3" y="69.6">CS1</text>
<text x="56.9" y="72.1">CB1</text>
<text x="56.9" y="74.6">CB2</text>
<text x="56.9" y="77.2">VDD</text>
<text x="70" y="72.1">CS2B</text>
<text x="70.5" y="77.2">IRQB</text>
<text x="71" y="74.6">RWB</text>
<text x="97.5" y="73.9">D2</text>
<text x="97.2" y="86.6">JP1</text>
<text x="41.4" y="125.2">100nF</text>
<text x="43.1" y="122.8">C2</text>
<text x="191" y="120.4">GND</text>
<text x="43.3" y="133.7">J1</text>
<text x="114" y="148.3">U3</text>
<text x="104.6" y="155.9">A0</text>
<text x="114" y="150.8">74HC138</text>
<text x="116.4" y="155.9">Y0</text>
<text x="141" y="152.7">J2</text>
<text x="104.6" y="158.5">A1</text>
<text x="104.6" y="161">A2</text>
<text x="112.7" y="156.7" transform="rotate(-90 112.7 156.7)">VCC</text>
<text x="116.4" y="161">Y2</text>
<text x="116.4" y="158.5">Y1</text>
<text x="86.3" y="166.9" transform="rotate(-90 86.3 166.9)">100nF</text>
<text x="88.7" y="165.2" transform="rotate(-90 88.7 165.2)">C3</text>
<text x="116.4" y="166.1">Y4</text>
<text x="116.4" y="163.5">Y3</text>
<text x="104.6" y="168.6">E0</text>
<text x="104.6" y="171.2">E1</text>
<text x="104.6" y="173.7">E2</text>
<text x="116.4" y="173.7">Y7</text>
<text x="116.4" y="171.2">Y6</text>
<text x="116.4" y="168.6">Y5</text>
<text x="112.7" y="174.8" transform="rotate(-90 112.7 174.8)">GND</text>
<text x="39.7" y="188.4">6502</text>
<text x="45.7" y="188.4">Bus</text>
<text x="109.7" y="188.9">GND</text>
<text x="41.4" y="200.4">100nF</text>
<text x="43.1" y="198.1">C4</text>
</g>
<g font-size="1.3" fill="#0f0f0f">
<text x="125.7" y="154.9">$8000</text>
<text x="125.7" y="160">$8800</text>
<text x="125.7" y="157.4">$8400</text>
<text x="125.7" y="167.6">$9400</text>
<text x="125.7" y="165.1">$9000</text>
<text x="125.7" y="162.5">$8C00</text>
<text x="125.7" y="170.1">$9800</text>
<text x="125.7" y="172.7">$9C00</text>
</g>
<g font-size="1" fill="#a90000">
<text x="193" y="61.6" transform="rotate(-90 193 61.6)">2</text>
<text x="177.2" y="68.5">3</text>
<text x="177.2" y="71">4</text>
<text x="177.2" y="73.6">5</text>
<text x="177.2" y="76.1">6</text>
<text x="176.7" y="83.7">20</text>
<text x="177.2" y="78.7">7</text>
<text x="176.7" y="88.8">18</text>
<text x="176.7" y="86.3">19</text>
<text x="207.7" y="88.8">9</text>
<text x="176.7" y="93.9">16</text>
<text x="176.7" y="91.4">17</text>
<text x="207.2" y="91.4">10</text>
<text x="207.2" y="93.9">11</text>
<text x="176.7" y="101.5">13</text>
<text x="176.7" y="99">14</text>
<text x="176.7" y="96.4">15</text>
<text x="207.2" y="96.4">12</text>
<text x="207.7" y="101.5">8</text>
<text x="193" y="109.8" transform="rotate(-90 193 109.8)">1</text>
</g>
<g font-size="1" fill="#006464">
<text x="181.4" y="69.4">CS</text>
<text x="181.4" y="71.9">C/D</text>
<text x="193.8" y="68.8" transform="rotate(-90 193.8 68.8)">3-5V</text>
<text x="181.4" y="74.4">WR</text>
<text x="181.4" y="77">RD</text>
<text x="181.4" y="79.5">RST</text>
<text x="181.4" y="89.7">D5</text>
<text x="181.4" y="87.1">D6</text>
<text x="181.4" y="84.6">D7</text>
<text x="202.2" y="89.7">X+</text>
<text x="181.4" y="94.8">D3</text>
<text x="181.4" y="92.2">D4</text>
<text x="202.2" y="94.8">X-</text>
<text x="202.3" y="92.2">Y+</text>
<text x="181.4" y="99.8">D1</text>
<text x="181.4" y="97.3">D2</text>
<text x="202.3" y="97.3">Y-</text>
<text x="181.4" y="102.4">D0</text>
<text x="193.8" y="105.7" transform="rotate(-90 193.8 105.7)">GND</text>
<text x="197.6" y="102.4">BACKLITE</text>
</g>
</svg>
